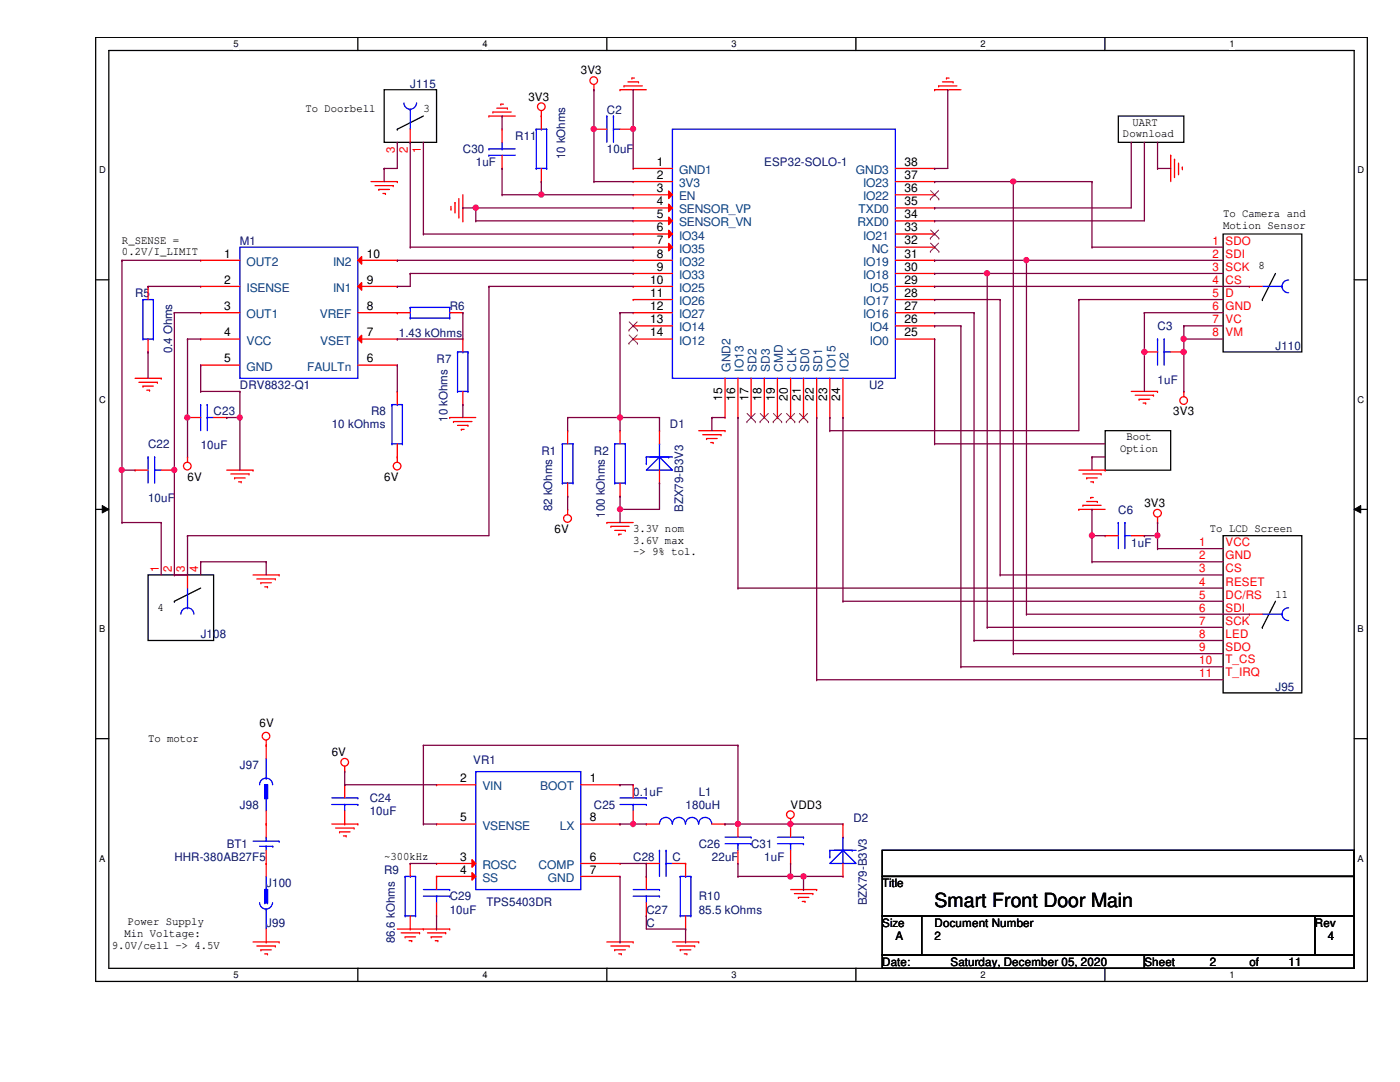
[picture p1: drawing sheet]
<svg xmlns="http://www.w3.org/2000/svg" width="279mm" height="216mm" viewBox="0 0 279 216" stroke-linecap="round" stroke-linejoin="round" font-family="sans-serif">
<path d="M19.1 7.5h253.8v188.3h-253.8zM21.7 10.1h248.6v183.1h-248.6z" fill="none" stroke="#000" stroke-width=".25"/>
<g fill="#fff">
<path d="M46.6 7.7h1v2.1h-1z"/>
<path d="M46.6 193.5h1v2.1h-1z"/>
</g>
<path d="M71.4 7.5v2.6M71.4 193.2v2.6" fill="none" stroke="#000" stroke-width=".25"/>
<g fill="#fff">
<path d="M96.3 7.7h1v2.1h-1z"/>
<path d="M96.3 193.5h1v2.1h-1z"/>
</g>
<path d="M121.1 7.5v2.6M121.1 193.2v2.6" fill="none" stroke="#000" stroke-width=".25"/>
<g fill="#fff">
<path d="M146 7.7h1v2.1h-1z"/>
<path d="M146 193.5h1v2.1h-1z"/>
</g>
<path d="M170.8 7.5v2.6M170.8 193.2v2.6" fill="none" stroke="#000" stroke-width=".25"/>
<g fill="#fff">
<path d="M195.7 7.7h1v2.1h-1z"/>
<path d="M195.7 193.5h1v2.1h-1z"/>
</g>
<path d="M220.5 7.5v2.6M220.5 193.2v2.6" fill="none" stroke="#000" stroke-width=".25"/>
<g fill="#fff">
<path d="M245.4 7.7h1v2.1h-1z"/>
<path d="M245.4 193.5h1v2.1h-1z"/>
<path d="M19.8 32.9h1.3v2.1h-1.3z"/>
<path d="M270.9 32.9h1.3v2.1h-1.3z"/>
<path d="M19.8 78.7h1.3v2.1h-1.3z"/>
<path d="M270.9 78.7h1.3v2.1h-1.3z"/>
</g>
<path d="M19.1 55.8h2.6M270.3 55.8h2.6" fill="none" stroke="#000" stroke-width=".25"/>
<g fill="#fff">
<path d="M19.8 124.5h1.2v2.1h-1.2z"/>
<path d="M270.9 124.5h1.3v2.1h-1.3z"/>
</g>
<path d="M19.1 101.6h2.6M270.3 101.6h2.6" fill="none" stroke="#000" stroke-width=".25"/>
<path d="M20.4 100.9l1.3 .7-1.3 .8zM270.3 101.6l1.3-.7v1.5z" fill="#000"/>
<path d="M20.4 100.9l1.3 .7-1.3 .8zM270.3 101.6l1.3-.7v1.5z" fill="none" stroke="#000" stroke-width=".2"/>
<g fill="#fff">
<path d="M19.8 170.3h1.2v2h-1.2z"/>
<path d="M270.9 170.3h1.3v2h-1.3z"/>
</g>
<g fill="none" stroke="#000" stroke-width=".25">
<path d="M76.7 17.9h10.4v10.5h-10.4zM79.3 25.8h.1M84.5 23.2l-5.2 2.6M223.2 23.2h13.1v5.2h-13.1zM244.1 46.7h15.7v23.5h-15.7zM251.9 59.8h.1M254.6 54.6l-2.7 5.2M220.6 85.9h13v7.9h-13zM29.5 114.7h13.1v13.1h-13.1zM34.8 120h.1M40 117.3l-5.2 2.7M244.1 106.9h15.7v31.4h-15.7z"/>
<path d="M254.6 120l-2.7 5.2M251.9 125.2h.1M19.1 147.4h2.6M270.3 147.4h2.6M176.1 169.7h94.2v5.2h-94.2zM176.1 174.9h94.2v7.9h-94.2zM176.1 182.8h7.8v7.8h-7.8zM176.1 190.6h52.3v2.6h-52.3zM183.9 182.8h78.5v7.8h-78.5zM228.4 190.6h41.9v2.6h-41.9zM262.4 182.8h7.9v7.8h-7.9z"/>
</g>
<g fill="none" stroke="#f00" stroke-width=".25">
<path d="M118.5 17.9h.1M118.5 16.9v1M123.7 17.9h.1M123.7 17.9h5.3M124.5 17.1h.1M124.5 17.1h3.7M125.3 16.3h2.1M126.1 15.6h.1M126.1 15.6h.5M127.4 16.3h.1M186.5 17.9h.1M186.5 17.9h5.3"/>
<path d="M187.3 17.1h.1M187.3 17.1h3.7M188.1 16.3h2.1M188.9 15.6h.1M188.9 15.6h.5M190.2 16.3h.1M74 36.2h5.3M74.8 37h3.7M75.6 37.8h.1M75.6 37.8h2.1M76.4 38.6h.5M76.9 38.6h.1"/>
<path d="M78.5 37h.1M79.3 36.2h.1M91.6 39.6v3.7M92.4 38.9v5.2M97.6 23.2h.1M97.6 23.2h5.2M98.4 22.4h.1M98.4 22.4h3.6M99.1 21.6h2.2M99.9 20.8h.1M99.9 20.8h.6M101.3 21.6h.1"/>
<path d="M108 23.2h.1M108 22.1v1.1M126.4 33.6h.1M126.4 36.2h.1M126.4 36.2h7.8M126.4 33.6h7.8M233.6 31h.1M233.6 31v5.2M234.4 31.8h.1M234.4 31.8v3.6M235.2 34.7h.1M235.2 32.6v2.1"/>
<path d="M236 33.4h.1M236 33.4v.5M90 41.7h.1M90 41.2v.5M90.8 40.4h.1M90.8 40.4v2.1M91.6 43.3h.1M92.4 44.1h.1M27 75.5h5.2M27.7 76.3h3.7M28.5 77h.1M28.5 77h2.1"/>
<path d="M29.3 77.9h.5M29.8 77.9h.1M31.4 76.3h.1M32.2 75.5h.1M225.8 78.1h5.2M226.6 78.9h3.6M227.3 79.7h.1M227.3 79.7h2.1M230.2 78.9h.1M231 78.1h.1M236.3 78.1h.1M236.3 78.1v1.1"/>
<path d="M37.4 91.2h.1M37.4 91.2v1M45.3 93.8h5.2M46.1 94.6h3.6M46.8 95.4h.1M46.8 95.4h2.1M47.6 96.1h.5M48.1 96.1h.1M49.7 94.6h.1M50.5 93.8h.1M79.3 91.2h.1M79.3 91.2v1"/>
<path d="M89.7 83.3h.1M89.7 83.3h5.3M90.5 84.1h.1M90.5 84.1h3.7M91.3 84.9h2.1M92.1 85.7h.1M92.1 85.7h.5M93.4 84.9h.1M139.4 85.9h5.3M140.3 86.7h3.6M141 87.5h.1M141 87.5h2.1"/>
<path d="M141.8 88.3h.5M142.3 88.3h.1M143.9 86.7h.1M144.7 85.9h.1M215.3 93.8h5.3M216.1 94.6h3.7M216.9 95.4h.1M216.9 95.4h2.1M217.7 99.3h.1M217.7 99.3h.5M217.7 96.1h.5M218.2 96.1h.1"/>
<path d="M219.8 94.6h.1M220.6 93.8h.1M228.1 80.4h.5M228.6 80.4h.1M50.5 114.7h5.2M51.3 115.5h3.6M52.1 116.3h.1M52.1 116.3h2M52.8 117.1h.6M53.4 117.1h.1M54.9 115.5h.1M55.7 114.7h.1"/>
<path d="M113.3 101.6h.1M113.3 101.6v1.1M121.1 104.3h.1M121.1 104.3h5.3M121.9 105h.1M121.9 105h3.7M122.7 105.8h2.1M123.5 106.6h.1M123.5 106.6h.5M124.8 105.8h.1M215.3 101.6h.1M215.3 101.6h5.3"/>
<path d="M216.1 100.8h.1M216.1 100.8h3.7M216.9 100.1h2.1M219 100.1h.1M231 104.3h.1M231 103.2v1.1M53.1 148.7h.1M53.1 147.7v1M68.8 154h.1M68.8 152.9v1.1M66.2 164.4h5.2M67 165.2h3.7"/>
<path d="M67.8 166h.1M67.8 166h2.1M68.5 166.8h.6M69.1 166.8h.1M70.7 165.2h.1M71.4 164.4h.1M136.8 172.3h.1M136.8 172.3v2.6M157.8 164.4h.1M157.8 177.5h5.2M157.8 163.4v1M158.5 178.3h3.7"/>
<path d="M159.3 179.1h.1M159.3 179.1h2.1M160.1 179.9h.6M160.7 179.9h.1M162.2 178.3h.1M163 177.5h.1M168.2 174.9h.1M168.2 164.4h.1M168.2 164.4v2.6M168.2 172.3v2.6M50.5 188h5.2M51.3 188.8h3.6"/>
<path d="M52.1 189.5h.1M52.1 189.5h2M52.8 190.3h.6M53.1 188h.1M53.1 185.4v2.6M53.4 190.3h.1M54.9 188.8h.1M55.7 188h.1M79.3 185.4h10.4M80.1 186.1h3.6M80.9 186.9h.1M80.9 186.9h2"/>
<path d="M81.6 187.7h.6M82.2 187.7h.1M83.7 186.1h.1M84.5 185.4h.1M85.3 186.1h3.6M86.1 186.9h.1M86.1 186.9h2.1M86.9 187.7h.5M87.4 187.7h.1M88.9 186.1h.1M89.7 185.4h.1M121.1 188h5.3"/>
<path d="M121.9 188.8h3.7M122.7 189.5h.1M122.7 189.5h2.1M123.5 190.3h.5M124 190.3h.1M125.6 188.8h.1M126.4 188h.1M134.2 188h5.2M135 188.8h3.6M135.8 189.5h.1M135.8 189.5h2.1M136.6 190.3h.5"/>
<path d="M136.8 185.4h.1M136.8 182.8v2.6M137.1 190.3h.1M138.6 188.8h.1M139.4 188h.1"/>
<circle cx="118.5" cy="16.1" r=".76"/>
<circle cx="108" cy="21.3" r=".76"/>
<circle cx="236.2" cy="79.9" r=".76"/>
<circle cx="37.4" cy="93" r=".76"/>
<circle cx="79.3" cy="93" r=".76"/>
<circle cx="113.3" cy="103.5" r=".77"/>
<circle cx="231" cy="102.4" r=".77"/>
<circle cx="53.1" cy="146.9" r=".76"/>
<circle cx="68.8" cy="152.1" r=".76"/>
<circle cx="157.7" cy="162.6" r=".76"/>
</g>
<g fill="none" stroke="#00f" stroke-width=".25">
<path d="M134.2 25.8h44.5v49.7h-44.5zM135.8 174.9h.1M135.8 174.9h2.1M135.8 174.9v7.9M136.8 174.9h.1M137.9 174.9h.1M137.9 174.9v7.9M165.6 169.7h.1M165.6 171h.1M165.6 169.7h5.3M165.6 169.7v1.3M168.2 169.7l2.7 2.6h-5.3z"/>
<path d="M168.2 169.7h.1M168.2 167h.1M168.2 167v5.3M170.1 169.7h.1M51.8 180.1a1.29 1.29 0 0 0 1.3 1.3 1.29 1.29 0 0 0 1.3-1.3M53.1 181.4h.1M53.1 181.4v4M135.8 182.8h.1M135.8 182.8h2.1M137.9 182.8h.1"/>
</g>
<path d="M133.4 38.1l.8 .8-.8 .7z" fill="#f00"/>
<path d="M126.4 38.9h.1M126.4 38.9h7.8M133.4 38.1l.8 .8-.8 .7z" fill="none" stroke="#f00" stroke-width=".25"/>
<path d="M133.4 40.7l.8 .8-.8 .7z" fill="#f00"/>
<path d="M126.4 41.5h.1M126.4 41.5h7.8M133.4 40.7l.8 .8-.8 .7z" fill="none" stroke="#f00" stroke-width=".25"/>
<path d="M133.4 43.3l.8 .8-.8 .7z" fill="#f00"/>
<path d="M126.4 44.1h.1M126.4 44.1h7.8M133.4 43.3l.8 .8-.8 .7z" fill="none" stroke="#f00" stroke-width=".25"/>
<path d="M133.4 45.9l.8 .8-.8 .8z" fill="#f00"/>
<path d="M126.4 46.7h.1M126.4 46.7h7.8M133.4 45.9l.8 .8-.8 .8z" fill="none" stroke="#f00" stroke-width=".25"/>
<path d="M133.4 48.6l.8 .7-.8 .8z" fill="#f00"/>
<g fill="none" stroke="#f00" stroke-width=".25">
<path d="M178.7 38.9h7.8M178.7 36.2h7.8M178.7 33.6h7.8M186.5 38.9h.1M186.5 36.2h.1M186.5 33.6h.1M126.4 49.3h.1M126.4 51.9h.1M126.4 54.6h.1M126.4 57.1h.1M126.4 59.8h.1M126.4 49.3h7.8"/>
<path d="M126.4 51.9h7.8M126.4 54.6h7.8M126.4 57.1h7.8M126.4 59.8h7.8M133.4 48.6l.8 .7-.8 .8zM178.7 49.3h7.8M178.7 51.9h7.8M178.7 54.6h7.8M178.7 57.1h7.8M178.7 59.8h7.8M178.7 46.7h7.8M178.7 44.1h7.8"/>
<path d="M178.7 41.5h7.8M186.5 59.8h.1M186.5 57.1h.1M186.5 54.6h.1M186.5 51.9h.1M186.5 49.3h.1M186.5 46.7h.1M186.5 44.1h.1M186.5 41.5h.1M126.4 62.4h.1M126.4 65h.1M126.4 67.6h.1"/>
<path d="M126.4 62.4h7.8M126.4 65h7.8M126.4 67.6h7.8M144.7 75.5v7.8M147.3 75.5v7.8M149.9 75.5v7.8M152.5 75.5v7.8M155.2 75.5v7.8M157.8 75.5v7.8M160.4 75.5v7.8M163 75.5v7.8M165.6 75.5v7.8"/>
<path d="M168.2 75.5v7.8M178.7 62.4h7.8M178.7 65h7.8M178.7 67.6h7.8M186.5 67.6h.1M186.5 65h.1M186.5 62.4h.1M144.7 83.3h.1M147.3 83.3h.1M149.9 83.3h.1M152.5 83.3h.1M155.2 83.3h.1"/>
<path d="M157.8 83.3h.1M160.4 83.3h.1M163 83.3h.1M165.6 83.3h.1M168.2 83.3h.1M87.1 156.6h.1M87.1 156.6h7.9M115.9 156.6h7.8M123.7 156.6h.1M87.1 164.4h.1M87.1 164.4h7.9M115.9 164.4h7.8"/>
<path d="M115.9 172.3h7.8M115.9 174.9h7.8M123.7 164.4h.1M123.7 172.3h.1M123.7 174.9h.1"/>
</g>
<g fill="none" stroke="#804000" stroke-width=".2">
<path d="M185.7 39.7h.1M185.7 38.1l1.7 1.6M187.3 38.1l-1.6 1.6M187.4 39.7h.1M185.7 50.2h.1M185.7 47.5h.1M185.7 48.5l1.7 1.7M185.7 45.9l1.7 1.6M187.3 48.5l-1.6 1.7M187.3 45.9l-1.6 1.6M187.4 50.2h.1M187.4 47.5h.1"/>
<path d="M125.5 65.9h.1M125.5 68.5h.1M125.6 64.2l1.6 1.7M125.6 66.8l1.6 1.7M127.2 64.2l-1.7 1.7M127.2 66.8l-1.7 1.7M127.2 65.9h.1M127.2 68.5h.1M149.1 84.2h.1M149.1 82.5l1.6 1.7M150.7 82.5l-1.6 1.7M150.7 84.2h.1"/>
<path d="M151.7 84.2h.1M151.7 82.5l1.7 1.7M153.3 82.5l-1.6 1.7M153.4 84.2h.1M154.3 84.2h.1M154.3 82.5l1.7 1.7M156 82.5l-1.7 1.7M156 84.2h.1M156.9 84.2h.1M157 82.5l1.6 1.7M158.6 82.5l-1.7 1.7M158.6 84.2h.1"/>
<path d="M159.5 84.2h.1M159.6 82.5l1.6 1.7M161.2 82.5l-1.7 1.7M161.2 84.2h.1"/>
</g>
<path d="M95 154h20.9v23.5h-20.9z" fill="none" stroke="#00f" stroke-width=".25"/>
<path d="M94.2 171.5l.8 .8-.8 .8z" fill="#f00"/>
<path d="M87.1 172.3h.1M87.1 172.3h7.9M94.2 171.5l.8 .8-.8 .8z" fill="none" stroke="#f00" stroke-width=".25"/>
<path d="M94.2 174.1l.8 .8-.8 .7z" fill="#f00"/>
<g fill="none" stroke="#f00" stroke-width=".25">
<path d="M118.5 25.8h.1M118.5 25.8h2.6M123.7 25.8h2.7M126.4 25.8h.1M40 51.9h.1M40 57.1h.1M40 51.9h7.9M40 57.1h7.9M40 62.4h.1M40 67.6h.1M40 72.9h.1M40 62.4h7.9"/>
<path d="M40 67.6h7.9M40 72.9h7.9M71.4 72.9h7.9M79.3 78.1h.1M79.3 72.9h.1M79.3 78.1v2.6M79.3 91.2h.1M79.3 88.6v2.6M37.4 114.7h.1M37.4 114.7v2.6M68.8 156.6h.1M68.8 156.6v2.6"/>
<path d="M68.8 164.4h.1M68.8 161.8v2.6M87.1 174.9h.1M87.1 174.9h7.9M94.2 174.1l.8 .8-.8 .7zM129 174.9h.1M129 174.9v2.6M129 182.8h.1M129 180.1v2.7"/>
</g>
<g fill="none" stroke="#00f" stroke-width=".25">
<path d="M121.1 23.2h.1M121.1 23.2v5.2M122.4 23.2h.1M122.4 25.8h.1M122.4 23.2v5.2M122.4 25.8h1.3M47.9 49.3h23.5v26.2h-23.5zM78.2 88.6h.1M78.2 80.7h.1M78.2 80.7h2.1M78.2 88.6h2.1M78.2 80.7v7.9"/>
<path d="M79.3 80.7h.1M80.3 80.7h.1M80.3 88.6h.1M80.3 80.7v7.9M37.4 117.3v4M37.4 121.3h.1M37.4 121.3a1.27 1.27 0 0 1 1.3 1.3M37.4 121.3a1.25 1.25 0 0 0-1.3 1.3M66.2 159.2h5.2M71.4 159.2h.1M66.2 160.5h5.2M68.8 160.5h.1"/>
<path d="M68.8 160.5v1.3M71.4 160.5h.1M126.4 177.5h5.2M126.4 178.8h5.2M129 178.8h.1M129 178.8v1.3M131.6 177.5h.1M131.6 178.8h.1"/>
</g>
<path d="M72.2 66.9v1.5l-.8-.8z" fill="#f00"/>
<path d="M71.4 67.6h7.9M71.4 62.4h7.9M72.2 66.9v1.5l-.8-.8zM79.3 67.6h.1M79.3 62.4h.1" fill="none" stroke="#f00" stroke-width=".25"/>
<path d="M71.4 57.1l.8-.7v1.5z" fill="#f00"/>
<path d="M71.4 57.1l.8-.7v1.5zM71.4 57.1h7.9M79.3 57.1h.1" fill="none" stroke="#f00" stroke-width=".25"/>
<path d="M71.4 51.9l.8-.7v1.5z" fill="#f00"/>
<g fill="none" stroke="#f00" stroke-width=".25">
<path d="M100.2 33.6h.1M100.2 25.8h.1M100.2 25.8v2.6M100.2 31v2.6M29.5 57.1h.1M29.5 57.1v2.7M71.4 51.9l.8-.7v1.5zM71.4 51.9h7.9M79.3 51.9h.1M29.5 70.2h.1M29.5 67.6v2.6M27 93.8h.1"/>
<path d="M27 93.8h2.5M32.2 93.8h2.6M34.8 93.8h.1M37.4 83.3h.1M37.4 83.3h2.6M42.6 83.3h2.7M45.3 83.3h.1M220.6 106.9h.1M220.6 106.9h2.6M225.8 106.9h2.6M228.4 106.9h.1M53.1 148.7h.1"/>
<path d="M53.1 148.7v2.6M126.4 156.6h.1M126.4 156.6v2.6M81.9 172.3h.1M81.9 172.3v2.6M87.1 174.9h.1M87.1 174.9v2.6M126.4 164.4h.1M126.4 161.8v2.6M129 164.4h.1M129 172.3h.1M129 164.4h2.6"/>
<path d="M129 172.3h2.6M134.2 172.3h2.6M136.8 172.3h.1M142.1 164.4h2.6M144.7 164.4h.1M147.3 164.4h.1M147.3 172.3h.1M147.3 164.4v2.6M147.3 169.7v2.6M157.8 164.4h.1M157.8 172.3h.1M157.8 164.4v2.6"/>
<path d="M157.8 169.7v2.6M81.9 185.4h.1M81.9 182.8v2.6M87.1 182.8h.1M87.1 180.1v2.7"/>
</g>
<g fill="none" stroke="#00f" stroke-width=".25">
<path d="M97.6 31h.1M97.6 29.7h.1M97.6 31h5.2M97.6 29.7h5.2M100.2 29.7h.1M100.2 28.4v1.3M28.5 59.8h.1M28.5 59.8v7.8M28.5 59.8h2.1M30.6 59.8h.1M30.6 59.8v7.8M28.5 67.6h.1"/>
<path d="M28.5 67.6h2.1M29.5 67.6h.1M30.6 67.6h.1M29.5 91.2h.1M29.5 91.2v5.2M30.9 91.2h.1M30.9 93.8h.1M30.9 91.2v5.2M30.9 93.8h1.3M40 80.7h.1M40 80.7v5.2M41.4 80.7h.1"/>
<path d="M41.4 83.3h.1M41.4 80.7v5.2M41.4 83.3h1.2M223.2 104.3h.1M223.2 104.3v5.2M224.5 104.3h.1M224.5 106.9h.1M224.5 104.3v5.2M224.5 106.9h1.3M52.8 159.2h.1M52.8 156.6h.1M52.8 159.2h.6"/>
<path d="M52.8 156.6v2.6M52.8 156.6h.6M53.1 155.3h.1M53.1 155.3a1.27 1.27 0 0 1 1.3 1.3M53.1 155.3a1.25 1.25 0 0 0-1.3 1.3M53.1 159.2h.1M53.1 151.3v4M53.1 159.2v2.6M53.4 156.6h.1M53.4 159.2h.1M53.4 156.6v2.6M123.7 159.2h5.3"/>
<path d="M129 159.2h.1M80.9 174.9h.1M80.9 174.9h2M80.9 174.9v7.9M81.9 174.9h.1M82.9 174.9h.1M82.9 174.9v7.9M84.5 177.5h5.2M84.5 178.8h5.2M87.1 178.8h.1M87.1 178.8v1.3M89.7 177.5h.1"/>
<path d="M89.7 178.8h.1M123.7 160.5h5.3M126.4 160.5h.1M126.4 160.5v1.3M129 160.5h.1M131.6 164.4a1.27 1.27 0 0 1 1.3-1.3 1.27 1.27 0 0 1 1.3 1.3M131.6 169.7h.1M131.6 169.7v5.2M132.9 169.7h.1M132.9 172.3h.1M132.9 169.7v5.2M132.9 172.3h1.3"/>
<path d="M134.2 164.4a1.29 1.29 0 0 1 1.3-1.3 1.29 1.29 0 0 1 1.3 1.3M136.8 164.4a1.29 1.29 0 0 1 1.3-1.3 1.29 1.29 0 0 1 1.3 1.3M139.4 164.4a1.29 1.29 0 0 1 1.3-1.3 1.29 1.29 0 0 1 1.3 1.3M144.7 167h5.2M144.7 168.4h5.2M147.3 168.4h.1M147.3 168.4v1.3M149.9 167h.1M149.9 168.4h.1M155.2 167h5.2M155.2 168.4h5.2M157.8 168.4h.1"/>
<path d="M157.8 168.4v1.3M160.4 167h.1M160.4 168.4h.1M80.9 182.8h.1M80.9 182.8h2M82.9 182.8h.1"/>
</g>
<path d="M52.8 156.6h.6v2.6h-.6z" fill-rule="evenodd" fill="#00f"/>
<g fill="none" stroke="#00f" stroke-width=".25">
<path d="M251.9 57.1h4M255.9 57.1h.1M255.9 57.1a1.27 1.27 0 0 0 1.3 1.3M257.2 55.9h-.1a1.25 1.25 0 0 0-1.2 1.2M231 67.6h.1M231 67.6v5.3M232.3 67.6h.1M232.3 70.2h.1M232.3 67.6v5.3M232.3 70.2h1.3M112.2 88.6h.1M112.2 96.4h.1"/>
<path d="M112.2 96.4h2.1M112.2 88.6h2.1M112.2 88.6v7.8M113.3 96.4h.1M114.3 96.4h.1M114.3 88.6h.1M114.3 88.6v7.8M122.7 88.6h.1M122.7 96.4h.1M122.7 96.4h2.1M122.7 88.6h2.1M122.7 88.6v7.8"/>
<path d="M123.7 96.4h.1M124.8 96.4h.1M124.8 88.6h.1M124.8 88.6v7.8M129 93.8l2.6-2.6 2.6 2.6zM129 91.2h.1M129 92.5h.1M129 91.2h5.2M129 91.2v1.3M131.6 91.2h.1M131.6 88.6h.1M131.6 88.6v5.2"/>
<path d="M133.4 91.2h.1M251.9 122.6h4M255.9 122.6h.1M255.9 122.6a1.27 1.27 0 0 0 1.3 1.2M257.2 121.3h-.1a1.25 1.25 0 0 0-1.2 1.3M52.8 156.6h.6v2.6h-.6zM50.5 167.9h5.2M51.8 168.9h2.6M52.8 177.5h.1M52.8 177.5h.6M52.8 177.5v2.6M53.1 168.9h.1"/>
<path d="M53.1 167h.1M53.1 177.5h.1M53.1 167v.9M53.1 168.9v.8M53.1 174.9v2.6M53.4 177.5h.1M53.4 177.5v2.6M54.4 168.9h.1M55.7 167.9h.1M52.8 180.1h.1M52.8 180.1h.6M53.4 180.1h.1"/>
</g>
<g fill="none" stroke="#f00" stroke-width=".25">
<path d="M249.3 57.1h.1M249.3 57.1h2.6M228.4 70.2h.1M228.4 70.2h2.6M233.6 70.2h2.7M236.3 70.2h.1M113.3 99h.1M113.3 85.9h.1M113.3 85.9v2.7M113.3 96.4v2.6M123.7 99h.1M123.7 85.9h.1"/>
<path d="M123.7 85.9v2.7M123.7 96.4v2.6M131.6 96.4h.1M131.6 85.9h.1M131.6 85.9v2.7M131.6 93.8v2.6M249.3 122.6h.1M249.3 122.6h2.6M53.1 164.4h.1M53.1 172.3h.1M53.1 161.8v5.2M53.1 169.7v2.6"/>
</g>
<path d="M52.8 177.5h.6v2.6h-.6z" fill-rule="evenodd" fill="#00f"/>
<g fill="none" stroke="#00f" stroke-width=".25">
<path d="M80.6 20.5a1.27 1.27 0 0 0 1.3 1.3 1.27 1.27 0 0 0 1.2-1.3M81.9 21.8h.1M81.9 21.8v4M107 33.6h.1M107 25.8h.1M107 25.8h2.1M107 33.6h2.1M107 25.8v7.8M108 25.8h.1M109.1 25.8h.1M109.1 33.6h.1M109.1 25.8v7.8"/>
<path d="M81.9 63.5h.1M81.9 61.3h.1M81.9 61.3v2.2M81.9 63.5h7.8M81.9 61.3h7.8M89.7 63.5h.1M89.7 61.3h.1M89.7 62.4h.1M89.7 61.3v2.2M91.3 78.1h.1M91.3 70.2h.1M91.3 70.2h2.1"/>
<path d="M91.3 78.1h2.1M91.3 70.2v7.9M92.4 70.2h.1M93.4 70.2h.1M93.4 78.1h.1M93.4 70.2v7.9M52.8 177.5h.6v2.6h-.6z"/>
</g>
<g fill="none" stroke="#f00" stroke-width=".25">
<path d="M81.9 28.4h.1M81.9 25.8v2.6M108 23.2h.1M108 36.2h.1M108 23.2v2.6M108 33.6v2.6M79.3 62.4h.1M79.3 62.4h2.6M89.7 62.4h2.7M92.4 62.4h.1M92.4 67.6h.1M92.4 67.6v2.6"/>
<path d="M92.4 78.1v2.6M92.4 80.7h.1M53.1 172.3h.1M53.1 172.3v2.6"/>
</g>
<path d="M118.5 36.2h.1M118.5 36.2h7.9M123.7 99h.1M123.7 99v5.3M131.6 96.4h.1M131.6 96.4v5.2h-7.9M123.7 101.6h.1" fill="none" stroke="#800040" stroke-width=".25"/>
<circle cx="123.8" cy="101.6" r=".5" fill="#f0f"/>
<circle cx="123.8" cy="101.6" r=".5" fill="none" stroke="#f0f" stroke-width=".25"/>
<g fill="none" stroke="#800040" stroke-width=".25">
<path d="M186.5 36.2h.1M186.5 36.2h15.7M186.5 51.9h.1M186.5 54.6h.1M186.5 57.1h.1M186.5 51.9h18.4M186.5 54.6h10.5M186.5 57.1h62.8M123.7 83.3h.1M123.7 83.3v2.6M131.6 83.3h.1M131.6 83.3v2.6"/>
<path d="M217.9 101.6h.1M217.9 101.6v5.3"/>
</g>
<circle cx="217.9" cy="106.8" r=".5" fill="#f0f"/>
<circle cx="217.9" cy="106.8" r=".5" fill="none" stroke="#f0f" stroke-width=".25"/>
<g fill="none" stroke="#800040" stroke-width=".25">
<path d="M186.5 59.8h.1M186.5 59.8h13.1M204.9 51.9h.1M204.9 51.9v70.7M186.5 62.4h.1M186.5 65h.1M186.5 62.4h7.9M186.5 65h5.3M147.3 117.3h.1M147.3 117.3h96.8M199.6 114.7h.1M199.6 114.7h44.5"/>
<path d="M217.9 106.9h.1M217.9 106.9h2.7M191.8 133.1h.1M191.8 133.1h52.3M194.4 127.8h.1M194.4 127.8h49.7M197 125.2h.1M197 125.2h47.1"/>
</g>
<circle cx="204.8" cy="51.9" r=".5" fill="#f0f"/>
<circle cx="204.8" cy="51.9" r=".5" fill="none" stroke="#f0f" stroke-width=".25"/>
<path d="M118.5 25.8h.1M118.5 25.8v10.4M123.7 62.4h.1M123.7 62.4v20.9M168.2 83.3h.1M168.2 83.3v36.7M168.2 120h.1M168.2 120h75.9M202.2 130.4h.1M202.2 130.4h41.9" fill="none" stroke="#800040" stroke-width=".25"/>
<circle cx="118.5" cy="25.7" r=".51" fill="#f0f"/>
<circle cx="118.5" cy="25.7" r=".51" fill="none" stroke="#f0f" stroke-width=".25"/>
<path d="M197 54.6h.1M197 54.6v70.6M199.6 59.8h.1M199.6 59.8v54.9M191.8 65h.1M191.8 65v68.1M194.4 62.4h.1M194.4 62.4v65.4M163 83.3h.1M163 83.3v52.3" fill="none" stroke="#800040" stroke-width=".25"/>
<circle cx="197" cy="54.5" r=".51" fill="#f0f"/>
<circle cx="197" cy="54.5" r=".51" fill="none" stroke="#f0f" stroke-width=".25"/>
<path d="M202.2 36.2h.1M202.2 36.2v94.2" fill="none" stroke="#800040" stroke-width=".25"/>
<circle cx="202.2" cy="36.2" r=".5" fill="#f0f"/>
<circle cx="202.2" cy="36.2" r=".5" fill="none" stroke="#f0f" stroke-width=".25"/>
<path d="M113.3 83.3h.1M113.3 83.3h10.4M147.3 83.3h.1M147.3 83.3v34M204.9 122.6h.1M204.9 122.6h44.4" fill="none" stroke="#800040" stroke-width=".25"/>
<circle cx="123.7" cy="83.3" r=".51" fill="#f0f"/>
<circle cx="123.7" cy="83.3" r=".51" fill="none" stroke="#f0f" stroke-width=".25"/>
<g fill="none" stroke="#800040" stroke-width=".25">
<path d="M126.4 17.9h.1M126.4 17.9v7.9M189.1 17.9h.1M189.1 17.9v15.7M81.9 28.4h.1M81.9 28.4v20.9M79.3 51.9h.1M79.3 51.9h47.1M81.9 49.3h.1M81.9 49.3h44.5M95 44.1h.1M95 41.5h.1"/>
<path d="M95 44.1h31.4M95 41.5v2.6M215.3 59.8h.1M215.3 59.8v26.1h-49.7M215.3 59.8h28.8M123.7 62.4h.1M123.7 62.4h2.7M236.3 65h.1M236.3 67.6h.1M236.3 65h7.8M236.3 65v5.2M113.3 83.3h.1"/>
<path d="M113.3 83.3v2.6M123.7 83.3h.1M123.7 83.3h7.9M165.6 83.3h.1M165.6 85.9h.1M165.6 83.3v2.6M217.9 106.9h.1M217.9 112.1h.1M217.9 106.9v5.2M217.9 112.1h26.2M231 104.3h.1M231 109.5h.1"/>
<path d="M231 104.3v2.6M231 109.5h13.1M163 135.6h.1M163 135.6h81.1"/>
</g>
<circle cx="236.2" cy="70.2" r=".51" fill="#f0f"/>
<circle cx="236.2" cy="70.2" r=".51" fill="none" stroke="#f0f" stroke-width=".25"/>
<path d="M236.3 67.6h.1M236.3 67.6h7.8" fill="none" stroke="#800040" stroke-width=".25"/>
<circle cx="236.2" cy="67.6" r=".51" fill="#f0f"/>
<circle cx="236.2" cy="67.6" r=".51" fill="none" stroke="#f0f" stroke-width=".25"/>
<g fill="none" stroke="#800040" stroke-width=".25">
<path d="M202.2 36.2h.1M202.2 36.2h15.7M217.9 36.2h.1M217.9 36.2v13.1M197 54.6h.1M197 54.6h47.1M204.9 51.9h.1M204.9 51.9h39.2M217.9 49.3h.1M217.9 49.3h26.2M228.4 62.4h.1M228.4 70.2h.1"/>
<path d="M228.4 62.4v15.7"/>
</g>
<circle cx="228.4" cy="70.2" r=".51" fill="#f0f"/>
<circle cx="228.4" cy="70.2" r=".51" fill="none" stroke="#f0f" stroke-width=".25"/>
<path d="M126.4 25.8h.1M126.4 25.8v7.8M186.5 33.6h.1M186.5 33.6h2.6M228.4 62.4h.1M228.4 62.4h15.7M236.3 70.2h.1M236.3 70.2v7.9M142.1 83.3h.1M142.1 83.3h2.6M142.1 83.3v2.6" fill="none" stroke="#800040" stroke-width=".25"/>
<circle cx="126.3" cy="25.7" r=".5" fill="#f0f"/>
<circle cx="126.3" cy="25.7" r=".5" fill="none" stroke="#f0f" stroke-width=".25"/>
<g fill="none" stroke="#800040" stroke-width=".25">
<path d="M118.5 17.9h.1M118.5 17.9v7.9M29.5 57.1h.1M29.5 57.1h10.5M81.9 54.6h.1M81.9 54.6v2.5M81.9 54.6h44.5M29.5 70.2h.1M29.5 70.2v5.3M37.4 67.6h.1M37.4 67.6v15.7M40 72.9h.1"/>
<path d="M40 72.9v5.2"/>
</g>
<circle cx="37.4" cy="83.3" r=".51" fill="#f0f"/>
<circle cx="37.4" cy="83.3" r=".51" fill="none" stroke="#f0f" stroke-width=".25"/>
<path d="M37.4 67.6h.1M37.4 67.6h2.6M40 78.1h.1M40 78.1h7.9M47.9 78.1h.1M47.9 78.1v5.2" fill="none" stroke="#800040" stroke-width=".25"/>
<circle cx="47.8" cy="83.3" r=".5" fill="#f0f"/>
<circle cx="47.8" cy="83.3" r=".5" fill="none" stroke="#f0f" stroke-width=".25"/>
<path d="M24.3 51.9h.1M24.3 51.9h15.7M24.3 51.9v41.9M34.8 62.4h.1M34.8 62.4h5.2M34.8 62.4v52.3M34.8 93.8h.1" fill="none" stroke="#800040" stroke-width=".25"/>
<circle cx="34.8" cy="93.8" r=".5" fill="#f0f"/>
<circle cx="34.8" cy="93.8" r=".5" fill="none" stroke="#f0f" stroke-width=".25"/>
<path d="M24.3 93.8h.1M24.3 93.8h2.7M24.3 93.8v10.5" fill="none" stroke="#800040" stroke-width=".25"/>
<circle cx="24.3" cy="93.8" r=".51" fill="#f0f"/>
<circle cx="24.3" cy="93.8" r=".51" fill="none" stroke="#f0f" stroke-width=".25"/>
<g fill="none" stroke="#800040" stroke-width=".25">
<path d="M76.7 33.6h.1M76.7 33.6v2.6M79.3 28.4h.1M79.3 28.4v5.2h-2.6M84.5 28.4h.1M84.5 28.4v18.3M79.3 57.1h.1M79.3 57.1h2.6M84.5 46.7h.1M84.5 46.7h41.9M97.6 57.1h.1M97.6 57.1h28.8"/>
<path d="M97.6 57.1v49.8M79.3 67.6h.1M79.3 72.9h.1M79.3 72.9v5.2M92.4 62.4h.1M92.4 62.4v5.2h-13.1M37.4 83.3h.1M37.4 83.3v7.9M45.3 83.3h.1M45.3 83.3h2.6M47.9 83.3h.1M47.9 83.3v10.5"/>
<path d="M92.4 80.7h.1M92.4 80.7v2.6M113.3 99h.1M113.3 99v2.6M24.3 104.3h.1M24.3 104.3h7.9M32.2 104.3h.1M32.2 104.3v10.4M40 112.1h.1M40 112.1v2.6M40 112.1h13.1M53.1 112.1h.1"/>
<path d="M53.1 112.1v2.6M228.4 106.9h.1M228.4 106.9h2.6M231 106.9h.1M231 106.9v2.6"/>
</g>
<circle cx="231" cy="106.8" r=".5" fill="#f0f"/>
<circle cx="231" cy="106.8" r=".5" fill="none" stroke="#f0f" stroke-width=".25"/>
<path d="M68.8 156.6h.1M68.8 156.6h18.3M123.7 156.6h.1M123.7 156.6h2.7M81.9 172.3h.1M81.9 172.3h5.2M123.7 164.4h.1M123.7 164.4h5.3M126.4 164.4h.1M144.7 164.4h.1M144.7 164.4h2.6" fill="none" stroke="#800040" stroke-width=".25"/>
<circle cx="126.3" cy="164.4" r=".5" fill="#f0f"/>
<circle cx="126.3" cy="164.4" r=".5" fill="none" stroke="#f0f" stroke-width=".25"/>
<path d="M123.7 174.9v13.1M123.7 172.3h5.3M129 172.3h.1M129 174.9h.1M129 172.3v2.6M147.3 164.4h10.5M157.8 164.4h.1M123.7 188h.1M129 182.8h.1M129 182.8v2.6h7.8M136.8 185.4h.1" fill="none" stroke="#800040" stroke-width=".25"/>
<circle cx="147.3" cy="164.4" r=".51" fill="#f0f"/>
<circle cx="147.3" cy="164.4" r=".51" fill="none" stroke="#f0f" stroke-width=".25"/>
<circle cx="157.7" cy="164.4" r=".51" fill="#f0f"/>
<circle cx="157.7" cy="164.4" r=".51" fill="none" stroke="#f0f" stroke-width=".25"/>
<path d="M147.3 174.9h.1M147.3 172.3v2.6M147.3 174.9h10.5M157.8 174.9h.1" fill="none" stroke="#800040" stroke-width=".25"/>
<circle cx="157.7" cy="174.9" r=".51" fill="#f0f"/>
<circle cx="157.7" cy="174.9" r=".51" fill="none" stroke="#f0f" stroke-width=".25"/>
<g fill="none" stroke="#800040" stroke-width=".25">
<path d="M225.8 28.4h.1M225.8 28.4v13.1h-39.3M228.4 28.4h.1M228.4 28.4v15.7h-41.9M231 28.4h.1M231 33.6h.1M231 28.4v5.2M231 33.6h2.6M95 41.5h.1M95 41.5h31.4M186.5 41.5h.1M186.5 44.1h.1"/>
<path d="M186.5 67.6h.1M186.5 67.6v21M186.5 88.6h.1M186.5 88.6h34.1M217.9 91.2h.1M217.9 91.2h2.7M217.9 91.2v2.6M68.8 156.6h.1M68.8 154v2.6M84.5 148.7h.1M84.5 148.7v15.7M84.5 148.7h62.8"/>
<path d="M147.3 148.7h.1M147.3 148.7v15.7M84.5 164.4h.1M84.5 164.4h2.6M147.3 164.4h.1M87.1 185.4h.1M87.1 182.8v2.6M136.8 188h.1M136.8 185.4v2.6"/>
</g>
<circle cx="95" cy="41.4" r=".51" fill="#f0f"/>
<circle cx="95" cy="41.4" r=".51" fill="none" stroke="#f0f" stroke-width=".25"/>
<path d="M108 38.9h.1M108 38.9h18.4M92.4 41.5h.1M92.4 41.5h2.6" fill="none" stroke="#800040" stroke-width=".25"/>
<circle cx="108" cy="38.8" r=".51" fill="#f0f"/>
<circle cx="108" cy="38.8" r=".51" fill="none" stroke="#f0f" stroke-width=".25"/>
<path d="M100.2 38.9h.1M100.2 33.6h.1M100.2 23.2h.1M100.2 23.2v2.6M100.2 33.6v5.3M108 36.2h.1M108 36.2v2.7h-7.8M157.8 164.4h.1M157.8 164.4h10.4M160.4 174.9h.1M160.4 174.9h7.8" fill="none" stroke="#800040" stroke-width=".25"/>
<circle cx="160.4" cy="174.9" r=".51" fill="#f0f"/>
<circle cx="160.4" cy="174.9" r=".51" fill="none" stroke="#f0f" stroke-width=".25"/>
<path d="M34.8 114.7h.1M37.4 106.9h.1M37.4 106.9v7.8h-2.6M37.4 106.9h60.2M157.8 174.9h.1M157.8 172.3v2.6M157.8 174.9h2.6M160.4 177.5h.1M160.4 174.9h.1M160.4 174.9v2.6" fill="none" stroke="#800040" stroke-width=".25"/>
<circle cx="123.8" cy="101.6" r=".5" fill="#f0f"/>
<circle cx="123.8" cy="101.6" r=".5" fill="none" stroke="#f0f" stroke-width=".25"/>
<circle cx="217.9" cy="106.8" r=".5" fill="#f0f"/>
<circle cx="217.9" cy="106.8" r=".5" fill="none" stroke="#f0f" stroke-width=".25"/>
<circle cx="204.8" cy="51.9" r=".5" fill="#f0f"/>
<circle cx="204.8" cy="51.9" r=".5" fill="none" stroke="#f0f" stroke-width=".25"/>
<circle cx="118.5" cy="25.7" r=".51" fill="#f0f"/>
<circle cx="118.5" cy="25.7" r=".51" fill="none" stroke="#f0f" stroke-width=".25"/>
<circle cx="197" cy="54.5" r=".51" fill="#f0f"/>
<circle cx="197" cy="54.5" r=".51" fill="none" stroke="#f0f" stroke-width=".25"/>
<circle cx="202.2" cy="36.2" r=".5" fill="#f0f"/>
<circle cx="202.2" cy="36.2" r=".5" fill="none" stroke="#f0f" stroke-width=".25"/>
<circle cx="123.7" cy="83.3" r=".51" fill="#f0f"/>
<circle cx="123.7" cy="83.3" r=".51" fill="none" stroke="#f0f" stroke-width=".25"/>
<circle cx="236.2" cy="70.2" r=".51" fill="#f0f"/>
<circle cx="236.2" cy="70.2" r=".51" fill="none" stroke="#f0f" stroke-width=".25"/>
<circle cx="236.2" cy="67.6" r=".51" fill="#f0f"/>
<circle cx="236.2" cy="67.6" r=".51" fill="none" stroke="#f0f" stroke-width=".25"/>
<circle cx="228.4" cy="70.2" r=".51" fill="#f0f"/>
<circle cx="228.4" cy="70.2" r=".51" fill="none" stroke="#f0f" stroke-width=".25"/>
<circle cx="126.3" cy="25.7" r=".5" fill="#f0f"/>
<circle cx="126.3" cy="25.7" r=".5" fill="none" stroke="#f0f" stroke-width=".25"/>
<circle cx="37.4" cy="83.3" r=".51" fill="#f0f"/>
<circle cx="37.4" cy="83.3" r=".51" fill="none" stroke="#f0f" stroke-width=".25"/>
<circle cx="47.8" cy="83.3" r=".5" fill="#f0f"/>
<circle cx="47.8" cy="83.3" r=".5" fill="none" stroke="#f0f" stroke-width=".25"/>
<circle cx="34.8" cy="93.8" r=".5" fill="#f0f"/>
<circle cx="34.8" cy="93.8" r=".5" fill="none" stroke="#f0f" stroke-width=".25"/>
<circle cx="24.3" cy="93.8" r=".51" fill="#f0f"/>
<circle cx="24.3" cy="93.8" r=".51" fill="none" stroke="#f0f" stroke-width=".25"/>
<circle cx="231" cy="106.8" r=".5" fill="#f0f"/>
<circle cx="231" cy="106.8" r=".5" fill="none" stroke="#f0f" stroke-width=".25"/>
<circle cx="126.3" cy="164.4" r=".5" fill="#f0f"/>
<circle cx="126.3" cy="164.4" r=".5" fill="none" stroke="#f0f" stroke-width=".25"/>
<circle cx="147.3" cy="164.4" r=".51" fill="#f0f"/>
<circle cx="147.3" cy="164.4" r=".51" fill="none" stroke="#f0f" stroke-width=".25"/>
<circle cx="157.7" cy="164.4" r=".51" fill="#f0f"/>
<circle cx="157.7" cy="164.4" r=".51" fill="none" stroke="#f0f" stroke-width=".25"/>
<circle cx="157.7" cy="174.9" r=".51" fill="#f0f"/>
<circle cx="157.7" cy="174.9" r=".51" fill="none" stroke="#f0f" stroke-width=".25"/>
<circle cx="95" cy="41.4" r=".51" fill="#f0f"/>
<circle cx="95" cy="41.4" r=".51" fill="none" stroke="#f0f" stroke-width=".25"/>
<circle cx="108" cy="38.8" r=".51" fill="#f0f"/>
<circle cx="108" cy="38.8" r=".51" fill="none" stroke="#f0f" stroke-width=".25"/>
<circle cx="160.4" cy="174.9" r=".51" fill="#f0f"/>
<circle cx="160.4" cy="174.9" r=".51" fill="none" stroke="#f0f" stroke-width=".25"/>
<text font-size="3.9" x="186.5" y="181">Smart Front Door Main</text>
<g font-size="2.4">
<text x="131.1" y="33.1">1</text>
<text x="131.1" y="35.7">2</text>
<text x="180.5" y="35.7">37</text>
<text x="180.5" y="33.1">38</text>
<text x="131.1" y="38.3">3</text>
<text x="131.1" y="40.9">4</text>
<text x="180.5" y="40.9">35</text>
<text x="180.5" y="38.3">36</text>
<text x="131.1" y="43.5">5</text>
<text x="131.1" y="46.1">6</text>
<text x="180.5" y="46.1">33</text>
<text x="180.5" y="43.5">34</text>
<text x="44.7" y="51.4">1</text>
<text x="73.2" y="51.4">10</text>
<text x="131.1" y="48.8">7</text>
<text x="131.1" y="51.4">8</text>
<text x="180.5" y="51.4">31</text>
<text x="180.5" y="48.8">32</text>
<text x="44.7" y="56.6">2</text>
<text x="73.2" y="56.6">9</text>
<text x="129.8" y="56.6">10</text>
<text x="129.8" y="59.2">11</text>
<text x="131.1" y="54">9</text>
<text x="180.5" y="59.2">28</text>
<text x="180.5" y="56.6">29</text>
<text x="180.5" y="54">30</text>
<text x="44.7" y="61.8">3</text>
<text x="73.2" y="61.8">8</text>
<text x="129.8" y="61.8">12</text>
<text x="129.8" y="64.5">13</text>
<text x="180.5" y="64.5">26</text>
<text x="180.5" y="61.8">27</text>
<text x="44.7" y="67.1">4</text>
<text x="73.2" y="67.1">7</text>
<text x="129.8" y="67.1">14</text>
<text x="180.5" y="67.1">25</text>
<text x="44.7" y="72.3">5</text>
<text x="73.2" y="72.3">6</text>
<text x="144.1" y="80" transform="rotate(-90 144.1 80)">15</text>
<text x="146.7" y="80" transform="rotate(-90 146.7 80)">16</text>
<text x="149.4" y="80" transform="rotate(-90 149.4 80)">17</text>
<text x="152" y="80" transform="rotate(-90 152 80)">18</text>
<text x="154.6" y="80" transform="rotate(-90 154.6 80)">19</text>
<text x="157.2" y="80" transform="rotate(-90 157.2 80)">20</text>
<text x="159.8" y="80" transform="rotate(-90 159.8 80)">21</text>
<text x="162.4" y="80" transform="rotate(-90 162.4 80)">22</text>
<text x="165.1" y="80" transform="rotate(-90 165.1 80)">23</text>
<text x="167.7" y="80" transform="rotate(-90 167.7 80)">24</text>
<text x="91.8" y="156">2</text>
<text x="117.7" y="156">1</text>
<text x="91.8" y="163.9">5</text>
<text x="117.7" y="163.9">8</text>
<text x="91.8" y="171.7">3</text>
<text x="117.7" y="171.7">6</text>
<text x="91.8" y="174.3">4</text>
<text x="117.7" y="174.3">7</text>
</g>
<g font-size="2.4" fill="#004080">
<text x="135.5" y="34.7">GND1</text>
<text x="170.8" y="34.7">GND3</text>
<text x="135.5" y="37.3">3V3</text>
<text x="135.5" y="40">EN</text>
<text x="172.3" y="40">IO22</text>
<text x="172.3" y="37.3">IO23</text>
<text x="135.5" y="42.6">SENSOR_VP</text>
<text x="135.5" y="45.2">SENSOR_VN</text>
<text x="135.5" y="47.8">IO34</text>
<text x="171.1" y="45.2">RXD0</text>
<text x="171.3" y="42.6">TXD0</text>
<text x="172.3" y="47.8">IO21</text>
<text x="49.2" y="53">OUT2</text>
<text x="66.5" y="53">IN2</text>
<text x="135.5" y="50.4">IO35</text>
<text x="135.5" y="53">IO32</text>
<text x="172.3" y="53">IO19</text>
<text x="174" y="50.4">NC</text>
<text x="49.2" y="58.3">ISENSE</text>
<text x="66.5" y="58.3">IN1</text>
<text x="135.5" y="55.7">IO33</text>
<text x="135.5" y="58.3">IO25</text>
<text x="172.3" y="55.7">IO18</text>
<text x="173.6" y="58.3">IO5</text>
<text x="49.2" y="63.5">OUT1</text>
<text x="63.8" y="63.5">VREF</text>
<text x="135.5" y="60.9">IO26</text>
<text x="135.5" y="63.5">IO27</text>
<text x="172.3" y="63.5">IO16</text>
<text x="172.3" y="60.9">IO17</text>
<text x="49.2" y="68.7">VCC</text>
<text x="63.9" y="68.7">VSET</text>
<text x="135.5" y="66.1">IO14</text>
<text x="135.5" y="68.7">IO12</text>
<text x="173.6" y="68.7">IO0</text>
<text x="173.6" y="66.1">IO4</text>
<text x="49.2" y="74">GND</text>
<text x="61.3" y="74">FAULTn</text>
<text x="145.8" y="74.2" transform="rotate(-90 145.8 74.2)">GND2</text>
<text x="148.4" y="74.2" transform="rotate(-90 148.4 74.2)">IO13</text>
<text x="151" y="74.2" transform="rotate(-90 151 74.2)">SD2</text>
<text x="153.6" y="74.2" transform="rotate(-90 153.6 74.2)">SD3</text>
<text x="156.3" y="74.2" transform="rotate(-90 156.3 74.2)">CMD</text>
<text x="158.9" y="74.2" transform="rotate(-90 158.9 74.2)">CLK</text>
<text x="161.5" y="74.2" transform="rotate(-90 161.5 74.2)">SD0</text>
<text x="164.1" y="74.2" transform="rotate(-90 164.1 74.2)">SD1</text>
<text x="166.7" y="74.2" transform="rotate(-90 166.7 74.2)">IO15</text>
<text x="169.3" y="74.2" transform="rotate(-90 169.3 74.2)">IO2</text>
<text x="96.3" y="157.7">VIN</text>
<text x="107.8" y="157.7">BOOT</text>
<text x="96.3" y="165.5">VSENSE</text>
<text x="111.7" y="165.5">LX</text>
<text x="96.3" y="173.4">ROSC</text>
<text x="107.5" y="173.4">COMP</text>
<text x="96.3" y="176">SS</text>
<text x="109.3" y="176">GND</text>
</g>
<g font-size="2.3" fill="#000080">
<text x="81.9" y="17.5">J115</text>
<text x="121.1" y="22.7">C2</text>
<text x="102.8" y="27.9">R11</text>
<text x="92.4" y="30.6">C30</text>
<text x="95" y="33.1">1uF</text>
<text x="112.8" y="31.8" transform="rotate(-90 112.8 31.8)">10 kOhms</text>
<text x="121.1" y="30.6">10uF</text>
<text x="152.5" y="33.1">ESP32-SOLO-1</text>
<text x="47.9" y="48.9">M1</text>
<text x="27" y="59.3">R5</text>
<text x="89.7" y="61.9">R6</text>
<text x="231" y="65.9">C3</text>
<text x="34.3" y="70.5" transform="rotate(-90 34.3 70.5)">0.4 Ohms</text>
<text x="79.6" y="67.2">1.43 kOhms</text>
<text x="254.6" y="69.8">J110</text>
<text x="47.9" y="77.6">DRV8832-Q1</text>
<text x="87.1" y="72.4">R7</text>
<text x="173.4" y="77.6">U2</text>
<text x="231" y="76.6">1uF</text>
<text x="42.6" y="82.9">C23</text>
<text x="74" y="82.9">R8</text>
<text x="29.5" y="89.4">C22</text>
<text x="40" y="89.7">10uF</text>
<text x="66.2" y="85.5">10 kOhms</text>
<text x="89.3" y="84.1" transform="rotate(-90 89.3 84.1)">10 kOhms</text>
<text x="133.7" y="85.5">D1</text>
<text x="108" y="90.7">R1</text>
<text x="118.5" y="90.7">R2</text>
<text x="29.5" y="100.1">10uF</text>
<text x="110.2" y="102" transform="rotate(-90 110.2 102)">82 kOhms</text>
<text x="120.7" y="103.3" transform="rotate(-90 120.7 103.3)">100 kOhms</text>
<text x="136.4" y="102.1" transform="rotate(-90 136.4 102.1)">BZX79-B3V3</text>
<text x="223.2" y="102.5">C6</text>
<text x="225.8" y="109.1">1uF</text>
<text x="40" y="127.3">J108</text>
<text x="254.6" y="137.8">J95</text>
<text x="47.9" y="153.5">J97</text>
<text x="94.4" y="152.4">VR1</text>
<text x="47.9" y="161.4">J98</text>
<text x="73.8" y="160.1">C24</text>
<text x="118.5" y="161.4">C25</text>
<text x="126.4" y="158.7">0.1uF</text>
<text x="136.8" y="161.4">180uH</text>
<text x="139.4" y="158.7">L1</text>
<text x="73.8" y="162.7">10uF</text>
<text x="170.3" y="164">D2</text>
<text x="34.8" y="171.8">HHR-380AB27F5</text>
<text x="45.3" y="169.2">BT1</text>
<text x="126.4" y="171.8">C28</text>
<text x="134.2" y="171.8">C</text>
<text x="139.4" y="169.2">C26</text>
<text x="142.1" y="171.8">22uF</text>
<text x="149.9" y="169.2">C31</text>
<text x="152.5" y="171.8">1uF</text>
<text x="53.1" y="177">J100</text>
<text x="76.7" y="174.5">R9</text>
<text x="89.7" y="179.7">C29</text>
<text x="139.4" y="179.7">R10</text>
<text x="53.1" y="184.9">J99</text>
<text x="89.7" y="182.3">10uF</text>
<text x="97.1" y="180.7">TPS5403DR</text>
<text x="129" y="182.3">C27</text>
<text x="129" y="184.9">C</text>
<text x="139.4" y="182.3">85.5 kOhms</text>
<text x="173" y="180.6" transform="rotate(-90 173 180.6)">BZX79-B3V3</text>
<text x="78.8" y="188.3" transform="rotate(-90 78.8 188.3)">86.6 kOhms</text>
</g>
<g font-size="2.3">
<text x="115.9" y="14.9">3V3</text>
<text x="61" y="22.4">To Doorbell</text>
<text x="84.5" y="22.4">3</text>
<text x="105.5" y="20.1">3V3</text>
<text x="224.1" y="27.4">Download</text>
<text x="226" y="25.1">UART</text>
<text x="244.1" y="43.4">To Camera and</text>
<text x="244.1" y="45.7">Motion Sensor</text>
<text x="24.3" y="48.6">R_SENSE =</text>
<text x="24.3" y="50.9">0.2V/I_LIMIT</text>
<text x="251.2" y="53.6">8</text>
<text x="234.1" y="82.9">3V3</text>
<text x="224.8" y="87.8">Boot</text>
<text x="37.4" y="96">6V</text>
<text x="76.7" y="96">6V</text>
<text x="223.5" y="90.2">Option</text>
<text x="228.4" y="101.2">3V3</text>
<text x="110.7" y="106.4">6V</text>
<text x="126.4" y="106.2">3.3V nom</text>
<text x="241.5" y="106.2">To LCD Screen</text>
<text x="126.4" y="108.5">3.6V max</text>
<text x="126.4" y="110.8">-&gt; 9% tol.</text>
<text x="254.6" y="119.3">11</text>
<text x="31.4" y="121.9">4</text>
<text x="29.5" y="148">To motor</text>
<text x="51.8" y="145.1">6V</text>
<text x="66.2" y="150.9">6V</text>
<text x="157.8" y="161.4">VDD3</text>
<text x="76.7" y="171.6">~300kHz</text>
<text x="176.1" y="177">Title</text>
<text x="25.5" y="184.7">Power Supply</text>
<text x="176.1" y="184.9">Size</text>
<text x="186.5" y="184.9">Document Number</text>
<text x="262.4" y="184.9">Rev</text>
<text x="22.3" y="189.3">9.0V/cell -&gt; 4.5V</text>
<text x="24.8" y="187">Min Voltage:</text>
<text x="178.7" y="187.5">A</text>
<text x="186.5" y="187.5">2</text>
<text x="265" y="187.5">4</text>
<text x="176.1" y="192.7">Date:</text>
<text x="189.7" y="192.7">Saturday, December 05, 2020</text>
<text x="228.4" y="192.7">Sheet</text>
<text x="241.5" y="192.7">2</text>
<text x="249.3" y="192.7">of</text>
<text x="257.2" y="192.7">11</text>
</g>
<g font-size="2.3" fill="#f00">
<text x="78.8" y="30.5" transform="rotate(-90 78.8 30.5)">3</text>
<text x="81.4" y="30.5" transform="rotate(-90 81.4 30.5)">2</text>
<text x="84" y="30.5" transform="rotate(-90 84 30.5)">1</text>
<text x="242" y="51.4">2</text>
<text x="242" y="48.8">1</text>
<text x="244.6" y="51.4">SDI</text>
<text x="244.6" y="48.8">SDO</text>
<text x="242" y="56.6">4</text>
<text x="242" y="59.3">5</text>
<text x="242" y="54.1">3</text>
<text x="244.6" y="56.6">CS</text>
<text x="244.6" y="59.3">D</text>
<text x="244.6" y="54.1">SCK</text>
<text x="242" y="64.5">7 VC</text>
<text x="242" y="61.9">6 GND</text>
<text x="242" y="67.1">8 VM</text>
<text x="239.4" y="111.6">2</text>
<text x="239.4" y="109">1</text>
<text x="244.6" y="111.6">GND</text>
<text x="244.6" y="109">VCC</text>
<text x="31.7" y="114.2" transform="rotate(-90 31.7 114.2)">1</text>
<text x="34.3" y="114.2" transform="rotate(-90 34.3 114.2)">2</text>
<text x="36.9" y="114.2" transform="rotate(-90 36.9 114.2)">3</text>
<text x="39.5" y="114.2" transform="rotate(-90 39.5 114.2)">4</text>
<text x="239.4" y="116.8">4</text>
<text x="239.4" y="114.2">3</text>
<text x="239.4" y="119.5">5</text>
<text x="244.6" y="116.8">RESET</text>
<text x="244.6" y="114.2">CS</text>
<text x="244.6" y="119.5">DC/RS</text>
<text x="239.4" y="124.7">7</text>
<text x="239.4" y="122">6</text>
<text x="244.6" y="124.7">SCK</text>
<text x="244.6" y="122">SDI</text>
<text x="239.4" y="127.3">8</text>
<text x="239.4" y="129.9">9</text>
<text x="244.6" y="127.3">LED</text>
<text x="244.6" y="129.9">SDO</text>
<text x="239.4" y="132.5">10</text>
<text x="239.4" y="135.1">11</text>
<text x="244.6" y="132.3">T_CS</text>
<text x="244.6" y="134.9">T_IRQ</text>
</g>
<g font-size="1.9">
<text x="46.6" y="9.4">5</text>
<text x="96.3" y="9.4">4</text>
<text x="146" y="9.4">3</text>
<text x="195.7" y="9.4">2</text>
<text x="245.4" y="9.4">1</text>
<text x="19.8" y="34.6">D</text>
<text x="270.9" y="34.6">D</text>
<text x="19.8" y="80.3">C</text>
<text x="270.9" y="80.3">C</text>
<text x="19.8" y="126.2">B</text>
<text x="270.9" y="126.2">B</text>
<text x="19.8" y="171.9">A</text>
<text x="270.9" y="171.9">A</text>
<text x="46.6" y="195.2">5</text>
<text x="96.3" y="195.2">4</text>
<text x="146" y="195.2">3</text>
<text x="195.7" y="195.2">2</text>
<text x="245.4" y="195.2">1</text>
</g>
</svg>
